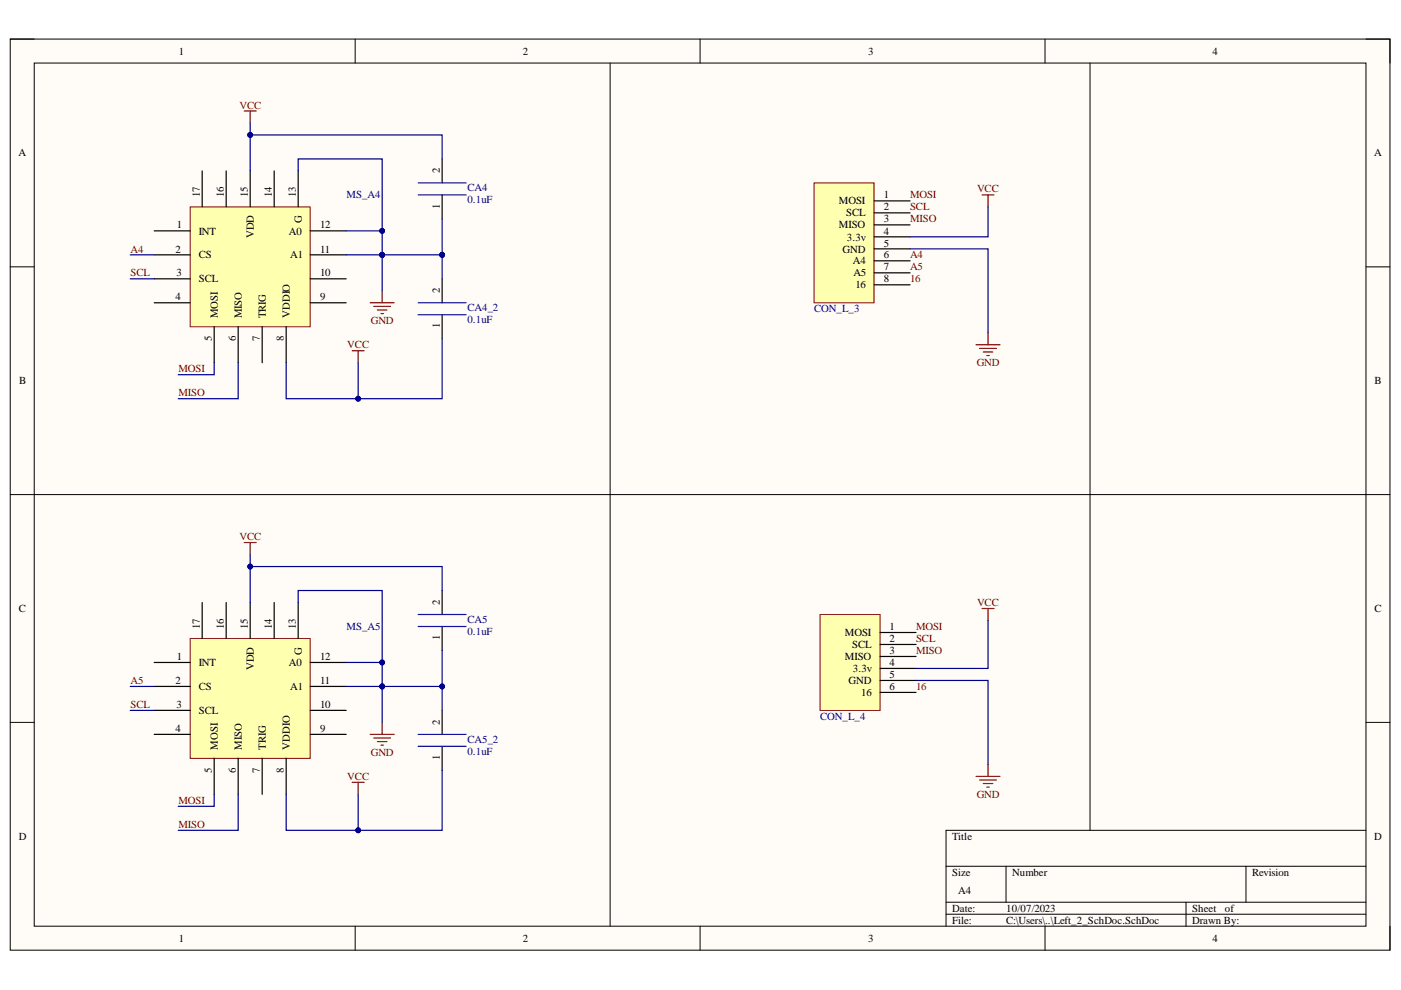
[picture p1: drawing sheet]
<svg xmlns="http://www.w3.org/2000/svg" width="297mm" height="210mm" viewBox="0 0 297 210" stroke-linecap="round" stroke-linejoin="round" font-family="sans-serif">
<path d="M2.2 8.3h292.5v193.2h-292.5z" fill-rule="evenodd" fill="#fffcf8"/>
<path d="M2.2 8.3h292.5v193.2h-292.5z" fill="none" stroke="#000" stroke-width=".21"/>
<path d="M7.3 13.4h282.3v183h-282.3z" fill-rule="evenodd" fill="#fffcf8"/>
<g fill="none" stroke="#000" stroke-width=".21">
<path d="M2.2 8.3h5.1M7.3 13.4h282.3v183h-282.3zM75.3 8.3v5.1M148.4 8.3v5.1M221.6 8.3v5.1M289.6 8.3h5.1v5.1M2.2 56.6h5.1M289.6 56.6h5.1M2.2 104.9h5.1M289.6 104.9h5.1M2.2 153.2h5.1M289.6 153.2h5.1"/>
<path d="M289.6 176h-89v20.4M75.3 196.4v5.1M148.4 196.4v5.1M200.6 183.7h89M200.6 191.3h89M200.6 193.8h89M213.3 183.7v7.6M221.6 196.4v5.1M251.5 191.3v5.1M264.2 183.7v7.6M294.7 196.4v5.1"/>
</g>
<path d="M40.3 43.9h25.5v25.4h-25.5z" fill-rule="evenodd" fill="#ffffb0"/>
<path d="M40.3 43.9h25.5v25.4h-25.5z" fill="none" stroke="#800000" stroke-width=".21"/>
<g fill="none" stroke="#000" stroke-width=".25">
<path d="M42.9 36.2v7.7M48 36.2v7.7M53 36.2v7.7M58.1 36.2v7.7M63.2 36.2v7.7M93.7 33.7v5.1M32.7 48.9h7.6M32.7 54h7.6M32.7 59.1h7.6M65.8 48.9h7.6M65.8 54h7.6M65.8 59.1h7.6"/>
<path d="M93.7 41.3v5.1M93.7 59.1v5.1M32.7 64.2h7.6M45.4 69.3v7.6M50.5 69.3v7.6M55.6 69.3v7.6M60.7 69.3v7.6M65.8 64.2h7.6M93.7 66.7v5.1"/>
</g>
<path d="M51.8 23.5h2.5M53 23.5v2.6M74.7 74.4h2.5M75.9 74.4v2.5M78.5 64.2h5.1M79.2 65h3.6M80 65.7h2M80.8 66.5h.5M81 61.7v2.5" fill="none" stroke="#800000" stroke-width=".25"/>
<path d="M88.7 38.8h10.1M88.7 41.3h10.1M88.7 66.7h10.1M88.7 64.2h10.1" fill="none" stroke="#00f" stroke-width=".25"/>
<path d="M40.3 135.4h25.5v25.4h-25.5z" fill-rule="evenodd" fill="#ffffb0"/>
<path d="M40.3 135.4h25.5v25.4h-25.5z" fill="none" stroke="#800000" stroke-width=".21"/>
<g fill="none" stroke="#000" stroke-width=".25">
<path d="M42.9 127.7v7.7M48 127.7v7.7M53 127.7v7.7M58.1 127.7v7.7M63.2 127.7v7.7M93.7 125.2v5.1M93.7 132.8v5.1M32.7 140.5h7.6M32.7 145.5h7.6M32.7 150.6h7.6M32.7 155.7h7.6M65.8 140.5h7.6"/>
<path d="M65.8 145.5h7.6M65.8 150.6h7.6M65.8 155.7h7.6M93.7 150.6v5.1M93.7 158.2v5.1M45.4 160.8v7.6M50.5 160.8v7.6M55.6 160.8v7.6M60.7 160.8v7.6"/>
</g>
<path d="M51.8 115h2.5M53 115v2.6M78.5 155.7h5.1M79.2 156.5h3.6M80 157.2h2M80.8 158h.5M81 153.2v2.5M74.7 165.9h2.5M75.9 165.9v2.5" fill="none" stroke="#800000" stroke-width=".25"/>
<path d="M88.7 132.8h10.1M88.7 130.3h10.1M88.7 158.2h10.1M88.7 155.7h10.1" fill="none" stroke="#00f" stroke-width=".25"/>
<path d="M173.9 130.3h12.7v20.3h-12.7z" fill-rule="evenodd" fill="#ffffb0"/>
<path d="M173.9 130.3h12.7v20.3h-12.7z" fill="none" stroke="#800000" stroke-width=".21"/>
<path d="M186.6 139.2h7.6M186.6 134.1h7.6M186.6 136.6h7.6M186.6 141.7h7.6M186.6 144.3h7.6M186.6 146.8h7.6" fill="none" stroke="#000" stroke-width=".25"/>
<path d="M172.6 38.8h12.7v25.4h-12.7z" fill-rule="evenodd" fill="#ffffb0"/>
<path d="M172.6 38.8h12.7v25.4h-12.7z" fill="none" stroke="#800000" stroke-width=".21"/>
<path d="M185.3 47.7h7.7M185.3 42.6h7.7M185.3 50.2h7.7M185.3 52.8h7.7M185.3 45.1h7.7M185.3 55.3h7.7M185.3 57.8h7.7M185.3 60.4h7.7" fill="none" stroke="#000" stroke-width=".25"/>
<g fill="none" stroke="#800000" stroke-width=".25">
<path d="M208.2 41.3h2.6M209.5 41.3v2.6M206.9 73.1h5.1M207.7 73.9h3.6M208.5 74.6h2M209.2 75.4h.5M209.5 70.6v2.5M208.2 129h2.6M209.5 129v2.6M206.9 164.6h5.1M207.7 165.4h3.6M208.5 166.1h2"/>
<path d="M209.2 166.9h.5M209.5 162.1v2.5"/>
</g>
<path d="M129.4 13.4v183M7.3 104.9h282.3" fill="none" stroke="#000" stroke-width=".21"/>
<path d="M27.6 59.1h5.1M27.6 54h5.1M45.4 76.9v2.5h-7.6M50.5 76.9v7.6h-12.7M53 120.1h40.7v5.1M27.6 150.6h5.1M27.6 145.5h5.1M45.4 168.4v2.6h-7.6M50.5 168.4v7.6h-12.7" fill="none" stroke="#000080" stroke-width=".25"/>
<circle cx="53" cy="120.1" r=".51" fill="#000080"/>
<circle cx="53" cy="120.1" r=".51" fill="none" stroke="#000080" stroke-width=".21"/>
<path d="M93.7 33.7v-5.1h-40.7v7.6" fill="none" stroke="#000080" stroke-width=".25"/>
<circle cx="53" cy="28.6" r=".51" fill="#000080"/>
<circle cx="53" cy="28.6" r=".51" fill="none" stroke="#000080" stroke-width=".21"/>
<path d="M93.7 163.3v12.7h-33v-7.6" fill="none" stroke="#000080" stroke-width=".25"/>
<circle cx="75.9" cy="176" r=".51" fill="#000080"/>
<circle cx="75.9" cy="176" r=".51" fill="none" stroke="#000080" stroke-width=".21"/>
<path d="M93.7 71.8v12.7h-33v-7.6" fill="none" stroke="#000080" stroke-width=".25"/>
<circle cx="75.9" cy="84.5" r=".51" fill="#000080"/>
<circle cx="75.9" cy="84.5" r=".51" fill="none" stroke="#000080" stroke-width=".21"/>
<path d="M63.2 127.7v-2.5h17.8v28" fill="none" stroke="#000080" stroke-width=".25"/>
<circle cx="81" cy="140.5" r=".51" fill="#000080"/>
<circle cx="81" cy="140.5" r=".51" fill="none" stroke="#000080" stroke-width=".21"/>
<circle cx="81" cy="145.5" r=".51" fill="#000080"/>
<circle cx="81" cy="145.5" r=".51" fill="none" stroke="#000080" stroke-width=".21"/>
<path d="M63.2 36.2v-2.5h17.8v20.3" fill="none" stroke="#000080" stroke-width=".25"/>
<circle cx="81" cy="48.9" r=".51" fill="#000080"/>
<circle cx="81" cy="48.9" r=".51" fill="none" stroke="#000080" stroke-width=".21"/>
<circle cx="81" cy="54" r=".51" fill="#000080"/>
<circle cx="81" cy="54" r=".51" fill="none" stroke="#000080" stroke-width=".21"/>
<path d="M73.4 145.5h7.6" fill="none" stroke="#000080" stroke-width=".25"/>
<circle cx="81" cy="145.5" r=".51" fill="#000080"/>
<circle cx="81" cy="145.5" r=".51" fill="none" stroke="#000080" stroke-width=".21"/>
<path d="M73.4 140.5h7.6" fill="none" stroke="#000080" stroke-width=".25"/>
<circle cx="81" cy="140.5" r=".51" fill="#000080"/>
<circle cx="81" cy="140.5" r=".51" fill="none" stroke="#000080" stroke-width=".21"/>
<path d="M73.4 54h7.6" fill="none" stroke="#000080" stroke-width=".25"/>
<circle cx="81" cy="54" r=".51" fill="#000080"/>
<circle cx="81" cy="54" r=".51" fill="none" stroke="#000080" stroke-width=".21"/>
<path d="M73.4 48.9h7.6" fill="none" stroke="#000080" stroke-width=".25"/>
<circle cx="81" cy="48.9" r=".51" fill="#000080"/>
<circle cx="81" cy="48.9" r=".51" fill="none" stroke="#000080" stroke-width=".21"/>
<path d="M81 145.5h12.7v5.1" fill="none" stroke="#000080" stroke-width=".25"/>
<circle cx="81" cy="145.5" r=".51" fill="#000080"/>
<circle cx="81" cy="145.5" r=".51" fill="none" stroke="#000080" stroke-width=".21"/>
<circle cx="93.7" cy="145.5" r=".51" fill="#000080"/>
<circle cx="93.7" cy="145.5" r=".51" fill="none" stroke="#000080" stroke-width=".21"/>
<path d="M81 54h12.7" fill="none" stroke="#000080" stroke-width=".25"/>
<circle cx="81" cy="54" r=".51" fill="#000080"/>
<circle cx="81" cy="54" r=".51" fill="none" stroke="#000080" stroke-width=".21"/>
<circle cx="93.7" cy="54" r=".51" fill="#000080"/>
<circle cx="93.7" cy="54" r=".51" fill="none" stroke="#000080" stroke-width=".21"/>
<path d="M193 52.8h16.5v17.8M209.5 43.9v6.3h-16.5M53 117.6v10.1M209.5 131.6v10.1h-15.3M194.2 144.3h15.3v17.8" fill="none" stroke="#000080" stroke-width=".25"/>
<circle cx="53" cy="120.1" r=".51" fill="#000080"/>
<circle cx="53" cy="120.1" r=".51" fill="none" stroke="#000080" stroke-width=".21"/>
<path d="M53 26.1v2.5" fill="none" stroke="#000080" stroke-width=".25"/>
<circle cx="53" cy="28.6" r=".51" fill="#000080"/>
<circle cx="53" cy="28.6" r=".51" fill="none" stroke="#000080" stroke-width=".21"/>
<path d="M75.9 168.4v7.6" fill="none" stroke="#000080" stroke-width=".25"/>
<circle cx="75.9" cy="176" r=".51" fill="#000080"/>
<circle cx="75.9" cy="176" r=".51" fill="none" stroke="#000080" stroke-width=".21"/>
<path d="M75.9 76.9v7.6" fill="none" stroke="#000080" stroke-width=".25"/>
<circle cx="75.9" cy="84.5" r=".51" fill="#000080"/>
<circle cx="75.9" cy="84.5" r=".51" fill="none" stroke="#000080" stroke-width=".21"/>
<path d="M81 54v7.7" fill="none" stroke="#000080" stroke-width=".25"/>
<circle cx="81" cy="54" r=".51" fill="#000080"/>
<circle cx="81" cy="54" r=".51" fill="none" stroke="#000080" stroke-width=".21"/>
<path d="M93.7 137.9v7.6" fill="none" stroke="#000080" stroke-width=".25"/>
<circle cx="93.7" cy="145.5" r=".51" fill="#000080"/>
<circle cx="93.7" cy="145.5" r=".51" fill="none" stroke="#000080" stroke-width=".21"/>
<path d="M93.7 54v5.1" fill="none" stroke="#000080" stroke-width=".25"/>
<circle cx="93.7" cy="54" r=".51" fill="#000080"/>
<circle cx="93.7" cy="54" r=".51" fill="none" stroke="#000080" stroke-width=".21"/>
<path d="M93.7 46.4v7.6" fill="none" stroke="#000080" stroke-width=".25"/>
<circle cx="93.7" cy="54" r=".51" fill="#000080"/>
<circle cx="93.7" cy="54" r=".51" fill="none" stroke="#000080" stroke-width=".21"/>
<path d="M231.1 13.4v162.6" fill="none" stroke="#000" stroke-width=".21"/>
<g font-size="2.3">
<text x="37.9" y="11.6">1</text>
<text x="110.9" y="11.6">2</text>
<text x="184.1" y="11.6">3</text>
<text x="257.1" y="11.6">4</text>
<text x="3.9" y="33.2">A</text>
<text x="291.4" y="33.2">A</text>
<text x="42.4" y="41.9" transform="rotate(-90 42.4 41.9)">17</text>
<text x="47.5" y="41.9" transform="rotate(-90 47.5 41.9)">16</text>
<text x="52.6" y="41.9" transform="rotate(-90 52.6 41.9)">15</text>
<text x="57.6" y="41.9" transform="rotate(-90 57.6 41.9)">14</text>
<text x="62.7" y="41.9" transform="rotate(-90 62.7 41.9)">13</text>
<text x="93.3" y="36.7" transform="rotate(-90 93.3 36.7)">2</text>
<text x="64" y="47.3" transform="rotate(-90 64 47.3)">G</text>
<text x="93.3" y="44.2" transform="rotate(-90 93.3 44.2)">1</text>
<text x="177.9" y="43.3">MOSI</text>
<text x="179.4" y="45.8">SCL</text>
<text x="187.4" y="47.1">3</text>
<text x="187.4" y="42">1</text>
<text x="187.4" y="44.6">2</text>
<text x="37.2" y="53.5">2</text>
<text x="37.5" y="48.4">1</text>
<text x="42.1" y="49.7">INT</text>
<text x="53.8" y="50.5" transform="rotate(-90 53.8 50.5)">VDD</text>
<text x="61.3" y="49.7">A0</text>
<text x="67.9" y="53.5">11</text>
<text x="67.9" y="48.4">12</text>
<text x="177.9" y="48.4">MISO</text>
<text x="178.6" y="53.5">GND</text>
<text x="179.6" y="51">3.3v</text>
<text x="187.4" y="49.7">4</text>
<text x="187.4" y="52.3">5</text>
<text x="37.4" y="58.6">3</text>
<text x="42.1" y="54.8">CS</text>
<text x="42.1" y="59.9">SCL</text>
<text x="61.5" y="54.8">A1</text>
<text x="67.9" y="58.6">10</text>
<text x="180.8" y="56.1">A4</text>
<text x="180.9" y="58.6">A5</text>
<text x="187.4" y="54.8">6</text>
<text x="187.4" y="57.3">7</text>
<text x="187.4" y="59.9">8</text>
<text x="37.2" y="63.7">4</text>
<text x="67.9" y="63.7">9</text>
<text x="93.3" y="62.2" transform="rotate(-90 93.3 62.2)">2</text>
<text x="181.3" y="61.1">16</text>
<text x="46.2" y="67.5" transform="rotate(-90 46.2 67.5)">MOSI</text>
<text x="51.3" y="67.5" transform="rotate(-90 51.3 67.5)">MISO</text>
<text x="56.4" y="67.5" transform="rotate(-90 56.4 67.5)">TRIG</text>
<text x="61.4" y="67.5" transform="rotate(-90 61.4 67.5)">VDDIO</text>
<text x="93.3" y="69.6" transform="rotate(-90 93.3 69.6)">1</text>
<text x="44.9" y="72.3" transform="rotate(-90 44.9 72.3)">5</text>
<text x="50" y="72.4" transform="rotate(-90 50 72.4)">6</text>
<text x="55.1" y="72.4" transform="rotate(-90 55.1 72.4)">7</text>
<text x="60.2" y="72.3" transform="rotate(-90 60.2 72.3)">8</text>
<text x="4.1" y="81.4">B</text>
<text x="291.4" y="81.4">B</text>
<text x="4" y="129.7">C</text>
<text x="93.3" y="128.3" transform="rotate(-90 93.3 128.3)">2</text>
<text x="291.4" y="129.7">C</text>
<text x="42.4" y="133.4" transform="rotate(-90 42.4 133.4)">17</text>
<text x="47.5" y="133.4" transform="rotate(-90 47.5 133.4)">16</text>
<text x="52.6" y="133.4" transform="rotate(-90 52.6 133.4)">15</text>
<text x="57.6" y="133.4" transform="rotate(-90 57.6 133.4)">14</text>
<text x="62.7" y="133.4" transform="rotate(-90 62.7 133.4)">13</text>
<text x="93.3" y="135.7" transform="rotate(-90 93.3 135.7)">1</text>
<text x="179.1" y="134.8">MOSI</text>
<text x="180.7" y="137.4">SCL</text>
<text x="188.6" y="133.5">1</text>
<text x="188.6" y="136.2">2</text>
<text x="37.5" y="140">1</text>
<text x="42.1" y="141.2">INT</text>
<text x="53.8" y="142.1" transform="rotate(-90 53.8 142.1)">VDD</text>
<text x="61.3" y="141.2">A0</text>
<text x="64" y="138.8" transform="rotate(-90 64 138.8)">G</text>
<text x="67.9" y="140">12</text>
<text x="179.1" y="140">MISO</text>
<text x="180.8" y="142.5">3.3v</text>
<text x="188.6" y="138.7">3</text>
<text x="188.6" y="141.2">4</text>
<text x="188.6" y="143.8">5</text>
<text x="37.2" y="145">2</text>
<text x="42.1" y="146.3">CS</text>
<text x="61.5" y="146.3">A1</text>
<text x="67.9" y="145">11</text>
<text x="179.9" y="145">GND</text>
<text x="182.6" y="147.6">16</text>
<text x="188.6" y="146.3">6</text>
<text x="37.2" y="155.2">4</text>
<text x="37.4" y="150.1">3</text>
<text x="42.1" y="151.4">SCL</text>
<text x="67.9" y="155.2">9</text>
<text x="67.9" y="150.1">10</text>
<text x="93.3" y="153.7" transform="rotate(-90 93.3 153.7)">2</text>
<text x="46.2" y="159" transform="rotate(-90 46.2 159)">MOSI</text>
<text x="51.3" y="159" transform="rotate(-90 51.3 159)">MISO</text>
<text x="56.4" y="159" transform="rotate(-90 56.4 159)">TRIG</text>
<text x="61.4" y="159" transform="rotate(-90 61.4 159)">VDDIO</text>
<text x="93.3" y="161.2" transform="rotate(-90 93.3 161.2)">1</text>
<text x="44.9" y="163.8" transform="rotate(-90 44.9 163.8)">5</text>
<text x="50" y="163.9" transform="rotate(-90 50 163.9)">6</text>
<text x="55.1" y="163.9" transform="rotate(-90 55.1 163.9)">7</text>
<text x="60.2" y="163.8" transform="rotate(-90 60.2 163.8)">8</text>
<text x="4" y="178">D</text>
<text x="201.9" y="178">Title</text>
<text x="291.4" y="178">D</text>
<text x="201.9" y="185.7">Size</text>
<text x="214.6" y="185.7">Number</text>
<text x="265.5" y="185.7">Revision</text>
<text x="203.2" y="189.5">A4</text>
<text x="201.9" y="193.3">Date:</text>
<text x="201.9" y="195.9">File:</text>
<text x="213.3" y="193.3">10/07/2023</text>
<text x="213.3" y="195.9">C:\Users\..\Left_2_SchDoc.SchDoc</text>
<text x="252.8" y="193.3">Sheet</text>
<text x="252.8" y="195.9">Drawn By:</text>
<text x="259.7" y="193.3">of</text>
<text x="37.9" y="199.7">1</text>
<text x="110.9" y="199.7">2</text>
<text x="184.1" y="199.7">3</text>
<text x="257.1" y="199.7">4</text>
</g>
<g font-size="2.3" fill="#800000">
<text x="50.8" y="23">VCC</text>
<text x="207.2" y="40.8">VCC</text>
<text x="192.9" y="44.6">SCL</text>
<text x="192.9" y="47.1">MISO</text>
<text x="192.9" y="42">MOSI</text>
<text x="27.7" y="53.5">A4</text>
<text x="27.7" y="58.6">SCL</text>
<text x="192.9" y="57.3">A5</text>
<text x="192.9" y="59.9">16</text>
<text x="192.9" y="54.8">A4</text>
<text x="78.6" y="68.8">GND</text>
<text x="73.6" y="73.8">VCC</text>
<text x="207.1" y="77.6">GND</text>
<text x="37.8" y="78.9">MOSI</text>
<text x="37.8" y="84">MISO</text>
<text x="50.8" y="114.5">VCC</text>
<text x="207.2" y="128.5">VCC</text>
<text x="194.2" y="133.5">MOSI</text>
<text x="194.2" y="136.2">SCL</text>
<text x="194.2" y="138.7">MISO</text>
<text x="27.7" y="145">A5</text>
<text x="194.2" y="146.3">16</text>
<text x="27.7" y="150.1">SCL</text>
<text x="78.6" y="160.3">GND</text>
<text x="73.6" y="165.3">VCC</text>
<text x="37.8" y="170.4">MOSI</text>
<text x="207.1" y="169.1">GND</text>
<text x="37.8" y="175.5">MISO</text>
</g>
<g font-size="2.3" fill="#000080">
<text x="99.1" y="40.5">CA4</text>
<text x="73.5" y="42">MS_A4</text>
<text x="99.1" y="43.1">0.1uF</text>
<text x="99.1" y="66">CA4_2</text>
<text x="99.1" y="68.5">0.1uF</text>
<text x="172.6" y="66.2">CON_L_3</text>
<text x="73.5" y="133.5">MS_A5</text>
<text x="99.1" y="132">CA5</text>
<text x="99.1" y="134.5">0.1uF</text>
<text x="173.9" y="152.6">CON_L_4</text>
<text x="99.1" y="157.5">CA5_2</text>
<text x="99.1" y="160">0.1uF</text>
</g>
</svg>
